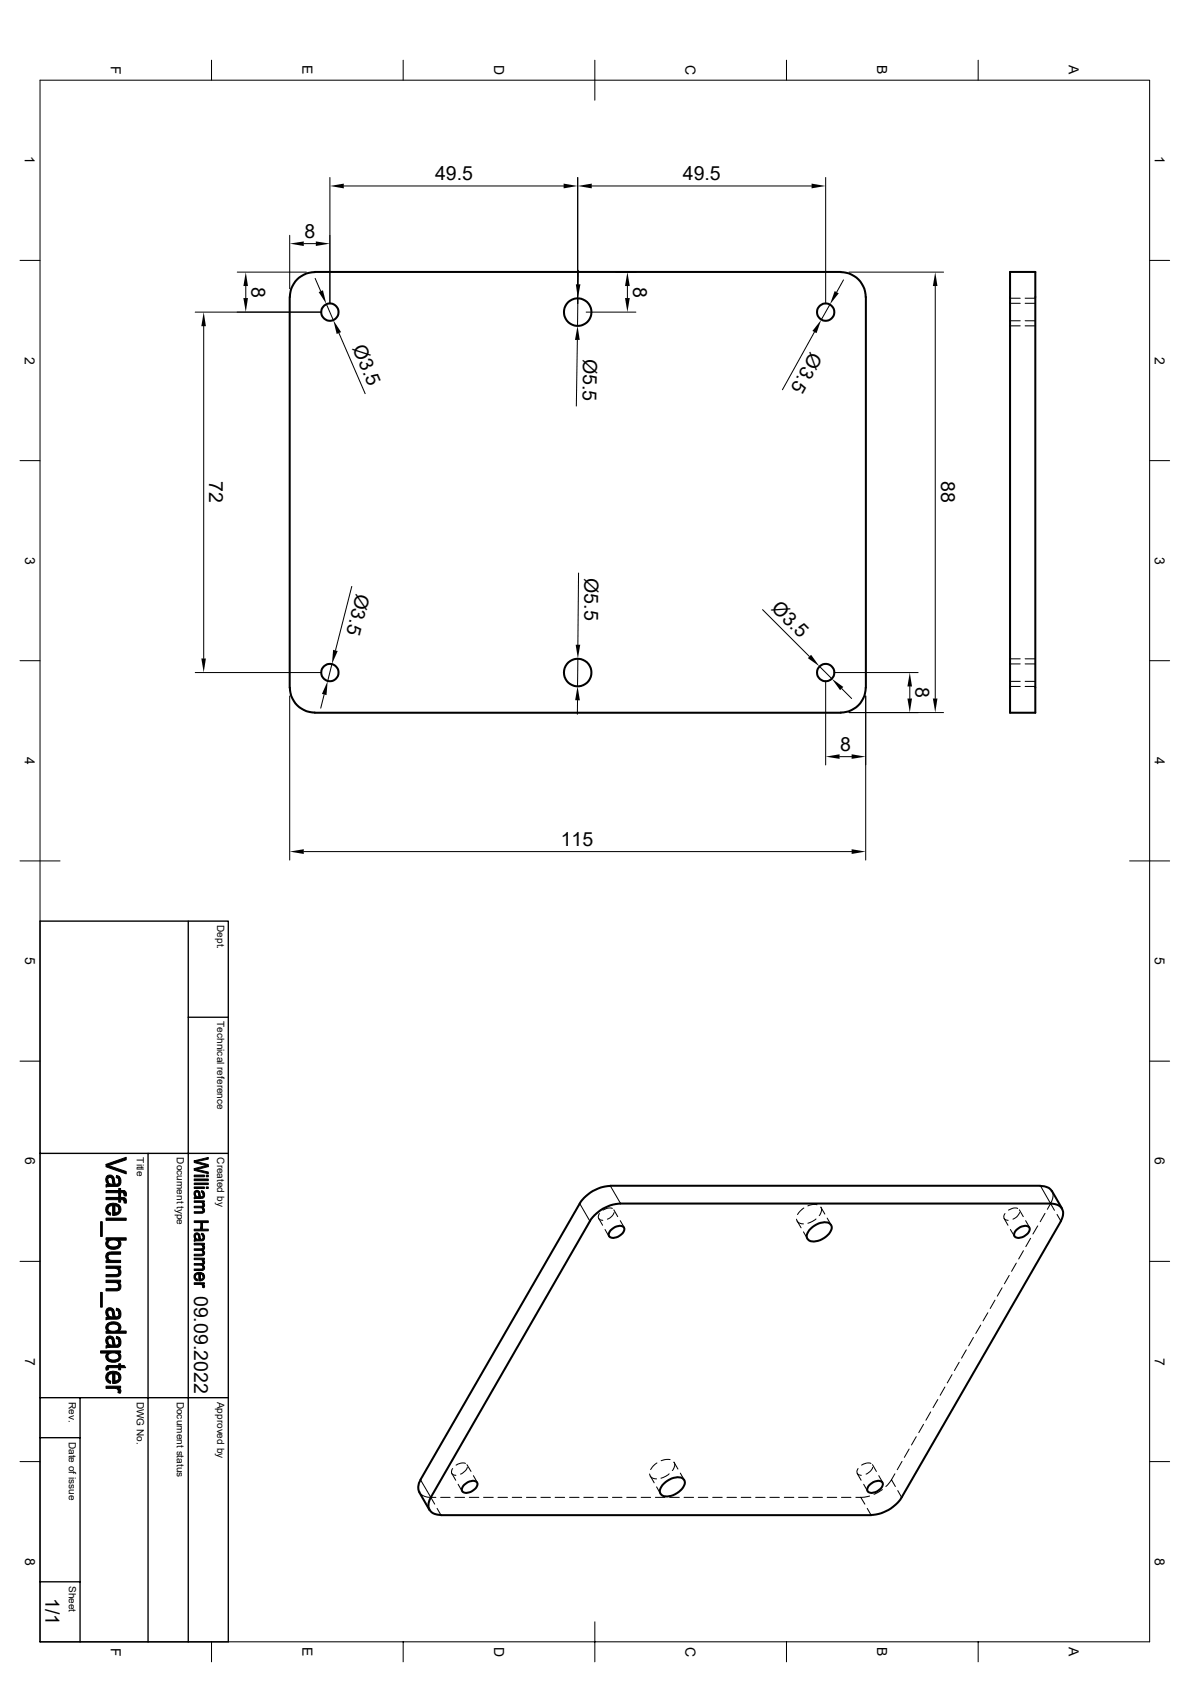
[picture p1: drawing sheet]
<svg xmlns="http://www.w3.org/2000/svg" width="297mm" height="420mm" viewBox="0 0 297 420" stroke-linecap="round" stroke-linejoin="round" font-family="sans-serif">
<g fill="none" stroke="#000" stroke-width=".51">
<path d="M78.6 67.9h131.2M78.6 67.9a6.3 6.3 0 0 0-6.3 6.3v97.5a6.3 6.3 0 0 0 6.3 6.3l131.2-.1a6.2 6.2 0 0 0 6.3-6.2v-97.5a6.3 6.3 0 0 0-6.3-6.3M252.1 67.9h6.3v110.1h-6.3zM152.3 296.1h107.4M152.3 296.1a9.5 9.5 0 0 0-7.6 4.4l-39.8 69M259.7 296.1a3.1 3.1 0 0 1 2.8 1.3M262.6 297.4l2.5 4.4M152.4 307.2a2.46 2.46 0 0 1 3.3-.7 2.35 2.35 0 0 1-2.2 2.5 1.05 1.05 0 0 1-1.5-.3 1.05 1.05 0 0 1 .4-1.5zM202.4 306.7a4.4 4.4 0 0 1 4.6-1.3 1.62 1.62 0 0 1-.1 2.7 4.7 4.7 0 0 1-4.9 1.7 1.62 1.62 0 0 1 0-2.7zM253.6 307.2a2.46 2.46 0 0 1 3.3-.7 2.35 2.35 0 0 1-2.3 2.5 1.05 1.05 0 0 1-1.4-.3 1.05 1.05 0 0 1 .4-1.5zM264.8 304.9l-39.8 69a9.5 9.5 0 0 1-7.6 4.4h-107.3a2.89 2.89 0 0 1-3.2-2.1l.1-.9 .5-1.4 39.7-69a9.5 9.5 0 0 1 7.7-4.4h107.3a2.6 2.6 0 0 1 3.1 3l-.5 1.4M104.6 372.6l2.6 4.4"/>
<path d="M105 369.5a2.99 2.99 0 0 0-.3 3.1M115.7 370.9a2.46 2.46 0 0 1 3.4-.7 2.35 2.35 0 0 1-2.3 2.5 1.05 1.05 0 0 1-1.4-.4 1.05 1.05 0 0 1 .3-1.4zM165.7 370.4a4.4 4.4 0 0 1 4.6-1.3 1.62 1.62 0 0 1 0 2.6 4.7 4.7 0 0 1-5 1.7 1.62 1.62 0 0 1 .1-2.6zM216.9 370.9a2.46 2.46 0 0 1 3.4-.7 2.35 2.35 0 0 1-2.3 2.5 1.05 1.05 0 0 1-1.5-.4 1.05 1.05 0 0 1 .4-1.4z"/>
<circle cx="82.3" cy="77.9" r="2.15"/>
<circle cx="144.2" cy="77.9" r="3.4"/>
<circle cx="206.1" cy="77.9" r="2.15"/>
<circle cx="82.3" cy="167.9" r="2.15"/>
<circle cx="144.2" cy="167.9" r="3.4"/>
<circle cx="206.1" cy="167.9" r="2.15"/>
</g>
<g fill="none" stroke="#000" stroke-width=".25">
<path d="M52.8 15v5M100.6 15v5M148.5 15v10M196.3 15v5M244.1 15v5M10 20h276.9v390h-276.9zM72.3 58.8v13.3M82.3 44.3v31.5M85.8 46.4h54.9M144.2 44.3v31.5M147.7 46.4h54.9M206.1 44.3v31.5"/>
<path d="M5 65h5M48.7 77.9h31.5M59.2 67.9h17.3M61.3 71.4v3M75.8 60.8h3M78.7 69.5l1.4 3.2M81.4 75.9l1.8 4M144.2 74.5l-.1 6.9M144.4 67.5l-.1 3.5M146.3 77.9h12.4M153.8 67.9h4.9M156.6 71.4v3"/>
<path d="M207.1 76l-2.1 3.8M210.5 69.9l-1.7 3M211.9 67.9h23.6M233.4 71.4v103M252.1 74.5h2.5M252.1 75.7h2.5M255.9 74.5h2.5M255.9 75.7h2.5M286.9 65h5M50.8 81.4v83M84.6 83.1l6.5 15.2M144.1 84.9l-.3 16.5"/>
<path d="M203.3 82.9l-8 14.4M252.1 81.4h2.5M252.1 80.1h2.5M255.9 81.4h2.5M255.9 80.1h2.5M5 115h5M286.9 115h5M87.8 146.4l-4.1 16M144.4 143.1l-.2 17.9M190.3 152.2l11.7 11.7M5 165h5M48.7 167.9h31.5"/>
<path d="M72.3 173.8v41M80.9 173.4l-.8 3.4M82.8 165.8l-1 4.3M144.1 174.9v3.5M144.2 164.5l-.1 6.9M204.5 166.4l3.1 3.1M206.1 170v21M208.2 167.9h21M210.1 172l2.5 2.4M211.9 177.9h23.6M216.1 173.8v41M227.1 171.4v3"/>
<path d="M252.1 164.5h2.5M252.1 171.4h2.5M252.1 165.8h2.5M252.1 170.1h2.5M255.9 164.5h2.5M255.9 171.4h2.5M255.9 165.8h2.5M255.9 170.1h2.5M286.9 165h5M209.5 188.9h3.1M5 215h10M75.8 212.6h136.8"/>
<path d="M281.9 215h10M5 265h5M286.9 265h5M152.3 296.1l2.6 4.4M259.7 296.1l2.5 4.4a3.3 3.3 0 0 0 .4-3.1M5 315h5M144.7 300.5l2.5 4.4M149.4 304.2l1 1.7M149.6 303a.99 .99 0 0 0-.2 1.2 .99 .99 0 0 0 1.1 .5M151 307l1 1.7M152.8 301.8a2.57 2.57 0 0 0-2.3 .4M153.2 302.1l1 1.7"/>
<path d="M153.3 302.8l-.7 1-1 .6M154.8 304.8l1 1.7M198.8 304.4a1.46 1.46 0 0 0 1.7 1.2M199 304.9l.9 1.7M200.5 307.6l1 1.7M200.6 301.6l-1.5 1.7M203.7 304.4l-2.1 1M203.9 300.8l-.8-.1-1.5 .4M204.9 301.4a1.85 1.85 0 0 1-.4 2.1M204.9 301.5l1 1.6M206.5 304.2l.9 1.7M250.6 304.2l1 1.7"/>
<path d="M250.8 303a.98 .98 0 0 0-.2 1.2 .98 .98 0 0 0 1 .5M251.9 318.5l-1.2 2M252.2 307l1 1.7M253.7 315.4l-1.2 2.1M254 301.8a2.46 2.46 0 0 0-2.3 .4M254.4 302.1l1 1.7M254.5 302.8l-.7 1-1 .6M255.4 312.3l-1.1 2.1M256 304.8l1 1.7M257.2 309.2l-1.2 2.1M259 306.1l-1.2 2M260.8 303l-1.2 2.1"/>
<path d="M261.4 302l.8-1.5 1 1.7M263.8 303.2l1 1.7M286.9 315h5M241.2 337.1l-1.2 2M243 334l-1.2 2M244.8 330.9l-1.3 2.1M246.5 327.8l-1.1 2M248.3 324.7l-1.2 2M250.1 321.6l-1.2 2M228.7 358.7l-1.2 2.1M230.5 355.6l-1.2 2.1M232.3 352.6l-1.2 2"/>
<path d="M234.1 349.5l-1.2 2M235.8 346.3l-1.1 2.1M237.6 343.2l-1.2 2.1M239.4 340.1l-1.2 2.1M5 365h5M104.6 372.6a3.1 3.1 0 0 0 2.9 1.3M104.9 369.5l2.6 4.4M107.5 373.9l1 1.7M107.5 373.9h1.3M109.1 376.6l1 1.7M110 373.9h2.4M112.8 367.9l.9 1.7"/>
<path d="M113 366.7a.97 .97 0 0 0-.3 1.1 .97 .97 0 0 0 1.1 .6M113.5 373.9h2.5M114.3 370.6l1 1.7M116.2 365.4a2.57 2.57 0 0 0-2.4 .4M116.5 365.7l1.1 1.7M116.6 366.4l-.4 .8-1.3 .9M117.1 373.9h2.4M118.2 368.5l.9 1.7M120.7 373.9h2.4M124.3 373.9h2.4M127.8 373.9h2.4M131.4 373.9h2.4"/>
<path d="M135 373.9h2.4M138.6 373.9h2.3M142.2 373.9h2.3M145.7 373.9h2.4M149.3 373.9h2.4M152.9 373.9h2.3M156.4 373.9h2.4M160 373.9h2.4M162.1 368a1.45 1.45 0 0 0 1.8 1.3M162.3 368.6l1 1.6M163.6 373.9h2.3M163.9 371.3l.9 1.7"/>
<path d="M164 365.3l-.9 .7-.7 .9M167 368l-.8 .6-1.2 .5M167.1 373.9h2.4M167.3 364.4h-.9l-1.4 .3M168.2 365.1a1.7 1.7 0 0 1-.4 2.1M168.2 365.1l1 1.7M169.8 367.8l1 1.7M170.7 373.9h2.4M174.3 373.9h2.4M177.9 373.9h2.4M181.4 373.9h2.4M185 373.9h2.4"/>
<path d="M188.6 373.9h2.4M192.2 373.9h2.3M195.7 373.9h2.4M199.3 373.9h2.4M202.9 373.9h2.4M206.5 373.9h2.3M210 373.9h2.4M213.6 373.9h1.2M214 367.9l.9 1.7M214.2 366.7a.99 .99 0 0 0-.2 1.1 .99 .99 0 0 0 1 .6M214.8 373.9l1.1 1.7M215.6 370.6l.9 1.7"/>
<path d="M216.5 376.6l.9 1.7M217 373.5l-2.2 .4M217.4 365.4a2.57 2.57 0 0 0-2.3 .4M217.8 365.7l.9 1.7M217.8 366.4l-.4 .8-1.2 .9M219.3 368.5l1 1.7M220.2 371.9l-2.1 1.2M222.5 369.5l-1.4 1.7M222.5 369.5l1 1.7M223.4 368l-.9 1.5M224.1 372.2l.9 1.7M225.1 364.9l-1.2 2.1"/>
<path d="M226.9 361.8l-1.2 2.1M286.9 365h5M52.8 410v5M100.6 410v5M148.5 405v10M196.3 410v5M244.1 410v5"/>
</g>
<path d="M10 230h47v180h-47zM47 230v180M47 254h10M10 288h47M37 288v122M10 359h10M10 349h47M20 349v61M10 395h10" fill="none" stroke="#000" stroke-width=".34"/>
<g fill="#000" stroke="#000" stroke-width=".25">
<path d="M26.9 294.6v1.1z" fill-rule="evenodd"/>
<path d="M26.8 293.6l.9-.2 .5 .3 .1 .2v1.8l-.2-.8a.62 .62 0 0 0-.5-.9 .62 .62 0 0 0-.7 .6l-.1 1a1.48 1.48 0 0 1 0-2z" fill-rule="evenodd"/>
<path d="M29.1 293.5l.6 .3v1.1a.74 .74 0 0 0-.7-.9z" fill-rule="evenodd"/>
<path d="M26.9 295l.5 .6 .9 .1v-1.8l.3 1.1a.56 .56 0 0 0 .6 .7 .56 .56 0 0 0 .5-.8v-1.1a1.38 1.38 0 0 1 .5 1.5 1.38 1.38 0 0 1-1.4 .9l-2.3 .2v-.6l.4-.1z" fill-rule="evenodd"/>
<path d="M26.5 297.3h3.1v-.5h.5v.5h.9v1a.42 .42 0 0 0-.6-.5h-.3v.7h-.5v-.7h-3.1z" fill-rule="evenodd"/>
<path d="M26.5 299h3.1v-.5h.5v.5l.9 .1v.9l-.1-.3-.4-.1h-.4v.6h-.5v-.6h-3.1z" fill-rule="evenodd"/>
<path d="M26.5 290.7l5 1.8v.6l-5-1.8z" fill-rule="evenodd"/>
<path d="M26.5 290.7l5-1.7v.6l-4.4 1.4z" fill-rule="evenodd"/>
<path d="M31 297.3l.5 .5v.9l-.6-.1z" fill-rule="evenodd"/>
<path d="M31 299.1l.5 .3v1h-.6z" fill-rule="evenodd"/>
<path d="M48.5 294.4h3.5v.4h-3.5z" fill-rule="evenodd"/>
<path d="M48.5 295.4h3.5v.4h-3.5z" fill-rule="evenodd"/>
<path d="M48.8 298.1v.8z" fill-rule="evenodd"/>
<path d="M48.6 297.4a.71 .71 0 0 1 1.2 .2l-.1 1.2v-.1a.95 .95 0 0 0-.6-1.1l-.3 .3-.1 .9a1.03 1.03 0 0 1-.1-1.4z" fill-rule="evenodd"/>
<path d="M50.3 297.3l.4 .2v.8l-.2-.5-.3-.1z" fill-rule="evenodd"/>
<path d="M48.5 293.4h2.5v.4h-2.5z" fill-rule="evenodd"/>
<path d="M48.5 296.4h2.5v.4h-2.5z" fill-rule="evenodd"/>
<path d="M48.8 298.4l.3 .4h.6l.1-1.2 .2 .6a.41 .41 0 0 0 .3 .6 .41 .41 0 0 0 .4-.5v-.8a.98 .98 0 0 1 .4 1.1 .98 .98 0 0 1-1 .7h-1.6v-.3l.3-.1z" fill-rule="evenodd"/>
<path d="M51.5 293.4h.5v.4h-.5z" fill-rule="evenodd"/>
<path d="M51.5 296.4h.5v.4h-.5z" fill-rule="evenodd"/>
<path d="M48.5 289.9l3.5-.9v.4l-2.9 .6z" fill-rule="evenodd"/>
<path d="M48.5 289.9l3.5 .9v.5l-.6-.3-2.9-.7z" fill-rule="evenodd"/>
<path d="M48.5 291.8l3-.8 .5 .3-3 .7z" fill-rule="evenodd"/>
<path d="M48.5 291.8l3.5 .9v.4l-3.5-.9z" fill-rule="evenodd"/>
<path d="M25.1 305.1h.4v3.6h-.4z" fill-rule="evenodd"/>
<path d="M26.5 304.2h5v.5h-5z" fill-rule="evenodd"/>
<path d="M26.8 309.7l.1 .8z" fill-rule="evenodd"/>
<path d="M26.9 313.9l.1 .9z" fill-rule="evenodd"/>
<path d="M26.7 301.1l.2-.2v1.4l.2 .3 .5 .3v.5a1.47 1.47 0 0 1-.9-2.3z" fill-rule="evenodd"/>
<path d="M29.6 316.7v.9z" fill-rule="evenodd"/>
<path d="M26.9 300.9a2.51 2.51 0 0 1 2.8 0v1.1l-.3-.7-.8-.2v2.3l-.2 .1h-.3v-2.5l-.8 .3-.4 .7z" fill-rule="evenodd"/>
<path d="M26.8 312.9l.5-.3h2.8v.6h-2.8l-.4 .6v.9a1.16 1.16 0 0 1-.1-1.8z" fill-rule="evenodd"/>
<path d="M26.5 314.8h.5l.1-.5 .7 .4h2.3v.6h-3.6z" fill-rule="evenodd"/>
<path d="M26.5 316.1h3.6v.6h-.5v.5l-.5-.4-.4-.1h-2.2z" fill-rule="evenodd"/>
<path d="M28.6 301.1v1.8l.7-.2 .3-.3 .1-1.5a1.47 1.47 0 0 1 .4 1.6 1.47 1.47 0 0 1-1.5 .9z" fill-rule="evenodd"/>
<path d="M26.7 309.8l.1-.1 .1 .8a1.59 1.59 0 0 0 2.8 .1v-.9a1.27 1.27 0 0 1 .3 1.5 1.27 1.27 0 0 1-1.3 .7 1.73 1.73 0 0 1-2.3-1.6z" fill-rule="evenodd"/>
<path d="M26.5 318.3l2.7-.1 .4-.4 .1-1.1a1.16 1.16 0 0 1 .4 1.5 1.16 1.16 0 0 1-1.4 .6h-2.2z" fill-rule="evenodd"/>
<path d="M26.5 309.1h5v.6h-1.8v.8a1.61 1.61 0 0 0-2.6-.6l-.2 .3v-.6h-.4z" fill-rule="evenodd"/>
<path d="M48.8 308.7v.8z" fill-rule="evenodd"/>
<path d="M48.6 318.1l.2-.1 .1 1.2 .4 .2-.1 .4a1.04 1.04 0 0 1-.6-1.7z" fill-rule="evenodd"/>
<path d="M48.6 308.1a.79 .79 0 0 1 1.2 .1l-.1 1.3v-.2a.95 .95 0 0 0-.6-1l-.3 .2-.1 .9a1.08 1.08 0 0 1-.1-1.3z" fill-rule="evenodd"/>
<path d="M50.7 300.2v.6z" fill-rule="evenodd"/>
<path d="M50.7 310.8v.6z" fill-rule="evenodd"/>
<path d="M50.7 314.5v.6z" fill-rule="evenodd"/>
<path d="M48.5 301.2l2.1-.1 .1 1.1-.2-.4-.2-.2h-1.8z" fill-rule="evenodd"/>
<path d="M50.3 307.9l.4 .2v.8l-.1-.4-.4-.2z" fill-rule="evenodd"/>
<path d="M48.5 311.8h1.7l.4-.1 .1 1.1-.2-.4-.3-.2h-1.7z" fill-rule="evenodd"/>
<path d="M48.5 315.5l2.1-.1 .1 1.1-.2-.4-.2-.2h-1.8z" fill-rule="evenodd"/>
<path d="M48.8 318l.7-.3 .7 .1 .5 .2v.8l-.2-.5-.5-.2v1.7h-.4v-1.7l-.5 .2-.3 .5z" fill-rule="evenodd"/>
<path d="M48.5 299.8h2.5v.4h-.3l-.1 .4-.5-.4h-1.6z" fill-rule="evenodd"/>
<path d="M48.5 310.4h2.5v.4h-.3l-.1 .3-.4-.2h-1.7z" fill-rule="evenodd"/>
<path d="M48.5 314.2h2.5v.3h-.3l-.1 .4-.5-.4h-1.6z" fill-rule="evenodd"/>
<path d="M50.7 300.2a.76 .76 0 0 1-.1 1.3z" fill-rule="evenodd"/>
<path d="M48.5 302.6l2-.1 .2-.9a.73 .73 0 0 1 .3 .9 .73 .73 0 0 1-.8 .4h-1.7z" fill-rule="evenodd"/>
<path d="M48.8 309l.3 .4 .6 .1 .1-1.3 .2 .7a.41 .41 0 0 0 .3 .6 .41 .41 0 0 0 .4-.6v-.8a.95 .95 0 0 1 .4 1.1 .95 .95 0 0 1-1 .6l-1.6 .2v-.5h.3z" fill-rule="evenodd"/>
<path d="M50.7 310.9a.76 .76 0 0 1-.1 1.3z" fill-rule="evenodd"/>
<path d="M48.5 313.2l2-.1 .2-.2v-.7a.73 .73 0 0 1 .3 .9 .73 .73 0 0 1-.8 .5h-1.7z" fill-rule="evenodd"/>
<path d="M50.7 314.5a.76 .76 0 0 1-.1 1.3z" fill-rule="evenodd"/>
<path d="M48.5 316.9h1.9l.3-.3v-.7a.73 .73 0 0 1 .3 .9 .73 .73 0 0 1-.8 .4h-1.7z" fill-rule="evenodd"/>
<path d="M50 318.1v1.3h.2l.5-.5v-.9a1.04 1.04 0 0 1 .3 1.2 1.04 1.04 0 0 1-1 .6z" fill-rule="evenodd"/>
<path d="M48.5 306.9h1.6l.4-1.6v1.6h1.5v.4h-3.5z" fill-rule="evenodd"/>
<path d="M48.5 304.8h3.5v.5h-1.5l-.4 1.6v-1.6h-1.6z" fill-rule="evenodd"/>
<path d="M25.1 322.7h.4v3.7h-.4z" fill-rule="evenodd"/>
<path d="M26.8 337.9v1.8a1.12 1.12 0 0 1 0-1.8z" fill-rule="evenodd"/>
<path d="M26.9 330.5v1.9a1.16 1.16 0 0 1 0-1.9z" fill-rule="evenodd"/>
<path d="M26.9 327.8v1.1z" fill-rule="evenodd"/>
<path d="M26.9 334.9v1z" fill-rule="evenodd"/>
<path d="M26.7 326.8a1.13 1.13 0 0 1 1.6 .2v1.8l-.2-.8a.62 .62 0 0 0-.5-.8 .62 .62 0 0 0-.7 .6l-.1 1a1.58 1.58 0 0 1-.1-2z" fill-rule="evenodd"/>
<path d="M26.7 333.9a1.05 1.05 0 0 1 1.6 .2v1.8l-.2-.6a.76 .76 0 0 0-.2-.8 .76 .76 0 0 0-.8-.2l-.3 1.5a1.53 1.53 0 0 1-.1-1.9z" fill-rule="evenodd"/>
<path d="M29.6 320.2v.9z" fill-rule="evenodd"/>
<path d="M29.1 326.6l.6 .3v1.1l-.2-.6-.5-.2z" fill-rule="evenodd"/>
<path d="M29.1 333.7l.6 .2v1.2l-.2-.7-.5-.2z" fill-rule="evenodd"/>
<path d="M29.6 337.8l.1 .9z" fill-rule="evenodd"/>
<path d="M26.5 319.7h3.6v.5h-.5v.6l-.3-.4-.4-.1h-2.4z" fill-rule="evenodd"/>
<path d="M25.1 337.3h5v.5h-.5v.6a1.8 1.8 0 0 0-2.7 .1l-.1 1.2v-1.8h-1.7z" fill-rule="evenodd"/>
<path d="M26.5 321.8l2.8-.1 .3-.4 .1-1a1.15 1.15 0 0 1 .4 1.4 1.15 1.15 0 0 1-1.4 .6h-2.2z" fill-rule="evenodd"/>
<path d="M26.9 328.2l.5 .5 .9 .1v-1.8l.3 1.1a.57 .57 0 0 0 .5 .8 .57 .57 0 0 0 .6-.8v-1.2a1.39 1.39 0 0 1 .5 1.5 1.39 1.39 0 0 1-1.2 1h-1.9l-.6 .2v-.6l.4-.1z" fill-rule="evenodd"/>
<path d="M26.9 330.5a2.2 2.2 0 0 1 3.2 .7v.8l-.4 .4v-.9a1.58 1.58 0 0 0-2.6-.4l-.2 .4z" fill-rule="evenodd"/>
<path d="M26.9 335.2l.5 .6 .9 .1v-1.8l.3 1.1a.55 .55 0 0 0 .6 .7 .55 .55 0 0 0 .5-.7v-1.3a1.45 1.45 0 0 1-.4 2.5l-2.4 .1-.4 .1v-.6l.4-.1z" fill-rule="evenodd"/>
<path d="M26.9 338.7a1.58 1.58 0 0 0 1.4 .9 1.58 1.58 0 0 0 1.4-.9l.1-.8a1.35 1.35 0 0 1 .2 1.6 1.35 1.35 0 0 1-1.5 .6h-1l-.7-.4z" fill-rule="evenodd"/>
<path d="M26.9 331.8a1.7 1.7 0 0 0 2.8-.2v-.1v.9h1.8v.5h-5v-.5h.4z" fill-rule="evenodd"/>
<path d="M48.5 320.3h2.5v.4h-.4v.4l-.5-.4h-1.6z" fill-rule="evenodd"/>
<path d="M50.6 320.7l.5 .4-.2 .5-.4-.2z" fill-rule="evenodd"/>
<path d="M26.6 341.1l.4-.1v1.1h-.5l-.1-.6z" fill-rule="evenodd"/>
<path d="M26.7 343l.2-.2v1.4l.2 .4 .5 .2v.6a1.52 1.52 0 0 1-.9-2.4z" fill-rule="evenodd"/>
<path d="M26.9 342.8a2.51 2.51 0 0 1 2.8 0v1.2l-.2-.6-.9-.4v2.4h-.5v-2.4l-.9 .3-.3 .7z" fill-rule="evenodd"/>
<path d="M26.5 346.1h3.6v.5h-.6v.7a.98 .98 0 0 0-1.1-.6h-1.9z" fill-rule="evenodd"/>
<path d="M28.6 343v1.8h.2l.5-.1 .3-.4 .1-1.5a1.5 1.5 0 0 1 .4 1.7 1.5 1.5 0 0 1-1.5 .9z" fill-rule="evenodd"/>
<path d="M29.5 346.6l.7 .6-.2 .7-.6-.2z" fill-rule="evenodd"/>
<path d="M27 341h2.6v-.5h.5v.5h.9l.4 .5h-1.3v.6h-.5v-.6h-2.4l-.2 .3z" fill-rule="evenodd"/>
</g>
<g fill="#000">
<path d="M82.3 46.4l3.5-.6v1.2zM140.7 45.8l3.5 .6-3.5 .6zM144.2 46.4l3.5-.6v1.2zM202.6 45.8l3.5 .6-3.5 .6zM60.7 74.4h1.2l-.6 3.5zM61.3 67.9l.6 3.5h-1.2zM72.3 60.8l3.5-.5v1.1zM78.8 60.3l3.5 .5-3.5 .6zM79.5 72.9l1.1-.4 .8 3.4zM143.7 71h1.2l-.7 3.5zM156 74.4h1.2l-.6 3.5zM156.6 67.9l.6 3.5h-1.2z"/>
<path d="M208.3 72.7l1 .5-2.2 2.8zM233.4 67.9l.6 3.5h-1.2zM50.8 77.9l.6 3.5h-1.2zM83.2 79.9l1.9 3-1.1 .5zM144.1 81.4l.6 3.5h-1.2zM205 79.8l-1.2 3.4-1-.6zM50.2 164.4h1.2l-.6 3.5zM81.8 170.1l-.3 3.5-1.2-.3zM83.1 162.3l1.2 .3-1.5 3.2zM144.1 171.4l.6 3.5-1.1-.1zM143.7 161h1.1l-.6 3.5zM202.4 163.5l2.1 2.9-2.9-2.1z"/>
<path d="M207.6 169.5l2.9 2-.8 .8zM227.1 167.9l.5 3.5h-1.1zM226.5 174.4h1.1l-.5 3.5zM232.8 174.4h1.2l-.6 3.5zM206.1 188.9l3.4-.6v1.2zM212.6 188.3l3.5 .6-3.5 .6zM72.3 212.6l3.5-.6v1.2zM212.6 212l3.5 .6-3.5 .6z"/>
</g>
<g font-size="4.9">
<text x="108.6" y="45">49.5</text>
<text x="170.4" y="45">49.5</text>
<text x="76" y="59.4">8</text>
<text x="62.8" y="71.6" transform="rotate(90 62.8 71.6)">8</text>
<text x="158.1" y="71.6" transform="rotate(90 158.1 71.6)">8</text>
<text x="87.9" y="86.9" transform="rotate(67 87.9 86.9)">Ø3.5</text>
<text x="145.6" y="89.6" transform="rotate(91 145.6 89.6)">Ø5.5</text>
<text x="202.4" y="87.8" transform="rotate(119 202.4 87.8)">Ø3.5</text>
<text x="52.2" y="120.2" transform="rotate(90 52.2 120.2)">72</text>
<text x="234.9" y="120.2" transform="rotate(90 234.9 120.2)">88</text>
<text x="89" y="148" transform="rotate(104 89 148)">Ø3.5</text>
<text x="145.9" y="144.3" transform="rotate(91 145.9 144.3)">Ø5.5</text>
<text x="192.3" y="152" transform="rotate(45 192.3 152)">Ø3.5</text>
<text x="228.5" y="171.6" transform="rotate(90 228.5 171.6)">8</text>
<text x="209.7" y="187.5">8</text>
<text x="140" y="211.2">115</text>
<text x="48.5" y="323.5" transform="rotate(90 48.5 323.5)">09.09.2022</text>
<text x="11.3" y="399.1" transform="rotate(90 11.3 399.1)">1/1</text>
</g>
<g font-size="3.5">
<text x="27.6" y="16.4" transform="rotate(90 27.6 16.4)">F</text>
<text x="75.5" y="16.3" transform="rotate(90 75.5 16.3)">E</text>
<text x="123.3" y="16.3" transform="rotate(90 123.3 16.3)">D</text>
<text x="171.1" y="16.3" transform="rotate(90 171.1 16.3)">C</text>
<text x="218.9" y="16.3" transform="rotate(90 218.9 16.3)">B</text>
<text x="266.8" y="16.3" transform="rotate(90 266.8 16.3)">A</text>
<text x="6.2" y="39" transform="rotate(90 6.2 39)">1</text>
<text x="288.2" y="39" transform="rotate(90 288.2 39)">1</text>
<text x="6.2" y="89" transform="rotate(90 6.2 89)">2</text>
<text x="288.2" y="89" transform="rotate(90 288.2 89)">2</text>
<text x="6.3" y="139" transform="rotate(90 6.3 139)">3</text>
<text x="288.2" y="139" transform="rotate(90 288.2 139)">3</text>
<text x="6.2" y="189" transform="rotate(90 6.2 189)">4</text>
<text x="288.2" y="189" transform="rotate(90 288.2 189)">4</text>
<text x="6.3" y="239" transform="rotate(90 6.3 239)">5</text>
<text x="288.2" y="239" transform="rotate(90 288.2 239)">5</text>
<text x="6.3" y="289" transform="rotate(90 6.3 289)">6</text>
<text x="288.2" y="289" transform="rotate(90 288.2 289)">6</text>
<text x="6.3" y="339" transform="rotate(90 6.3 339)">7</text>
<text x="288.2" y="339" transform="rotate(90 288.2 339)">7</text>
<text x="6.3" y="389" transform="rotate(90 6.3 389)">8</text>
<text x="288.2" y="389" transform="rotate(90 288.2 389)">8</text>
<text x="27.6" y="411.4" transform="rotate(90 27.6 411.4)">F</text>
<text x="75.5" y="411.3" transform="rotate(90 75.5 411.3)">E</text>
<text x="123.3" y="411.2" transform="rotate(90 123.3 411.2)">D</text>
<text x="171.1" y="411.2" transform="rotate(90 171.1 411.2)">C</text>
<text x="218.9" y="411.3" transform="rotate(90 218.9 411.3)">B</text>
<text x="266.8" y="411.3" transform="rotate(90 266.8 411.3)">A</text>
</g>
<g font-size="2.5">
<text x="54.2" y="231" transform="rotate(90 54.2 231)">Dept.</text>
<text x="54.2" y="255" transform="rotate(90 54.2 255)">Technical reference</text>
<text x="34.2" y="289" transform="rotate(90 34.2 289)">Title</text>
<text x="44.2" y="289" transform="rotate(90 44.2 289)">Document type</text>
<text x="54.2" y="289" transform="rotate(90 54.2 289)">Created by</text>
<text x="17.2" y="350" transform="rotate(90 17.2 350)">Rev.</text>
<text x="34.2" y="350" transform="rotate(90 34.2 350)">DWG No.</text>
<text x="44.2" y="350" transform="rotate(90 44.2 350)">Document status</text>
<text x="54.2" y="350" transform="rotate(90 54.2 350)">Approved by</text>
<text x="17.2" y="360" transform="rotate(90 17.2 360)">Date of issue</text>
<text x="17.2" y="396" transform="rotate(90 17.2 396)">Sheet</text>
</g>
</svg>
